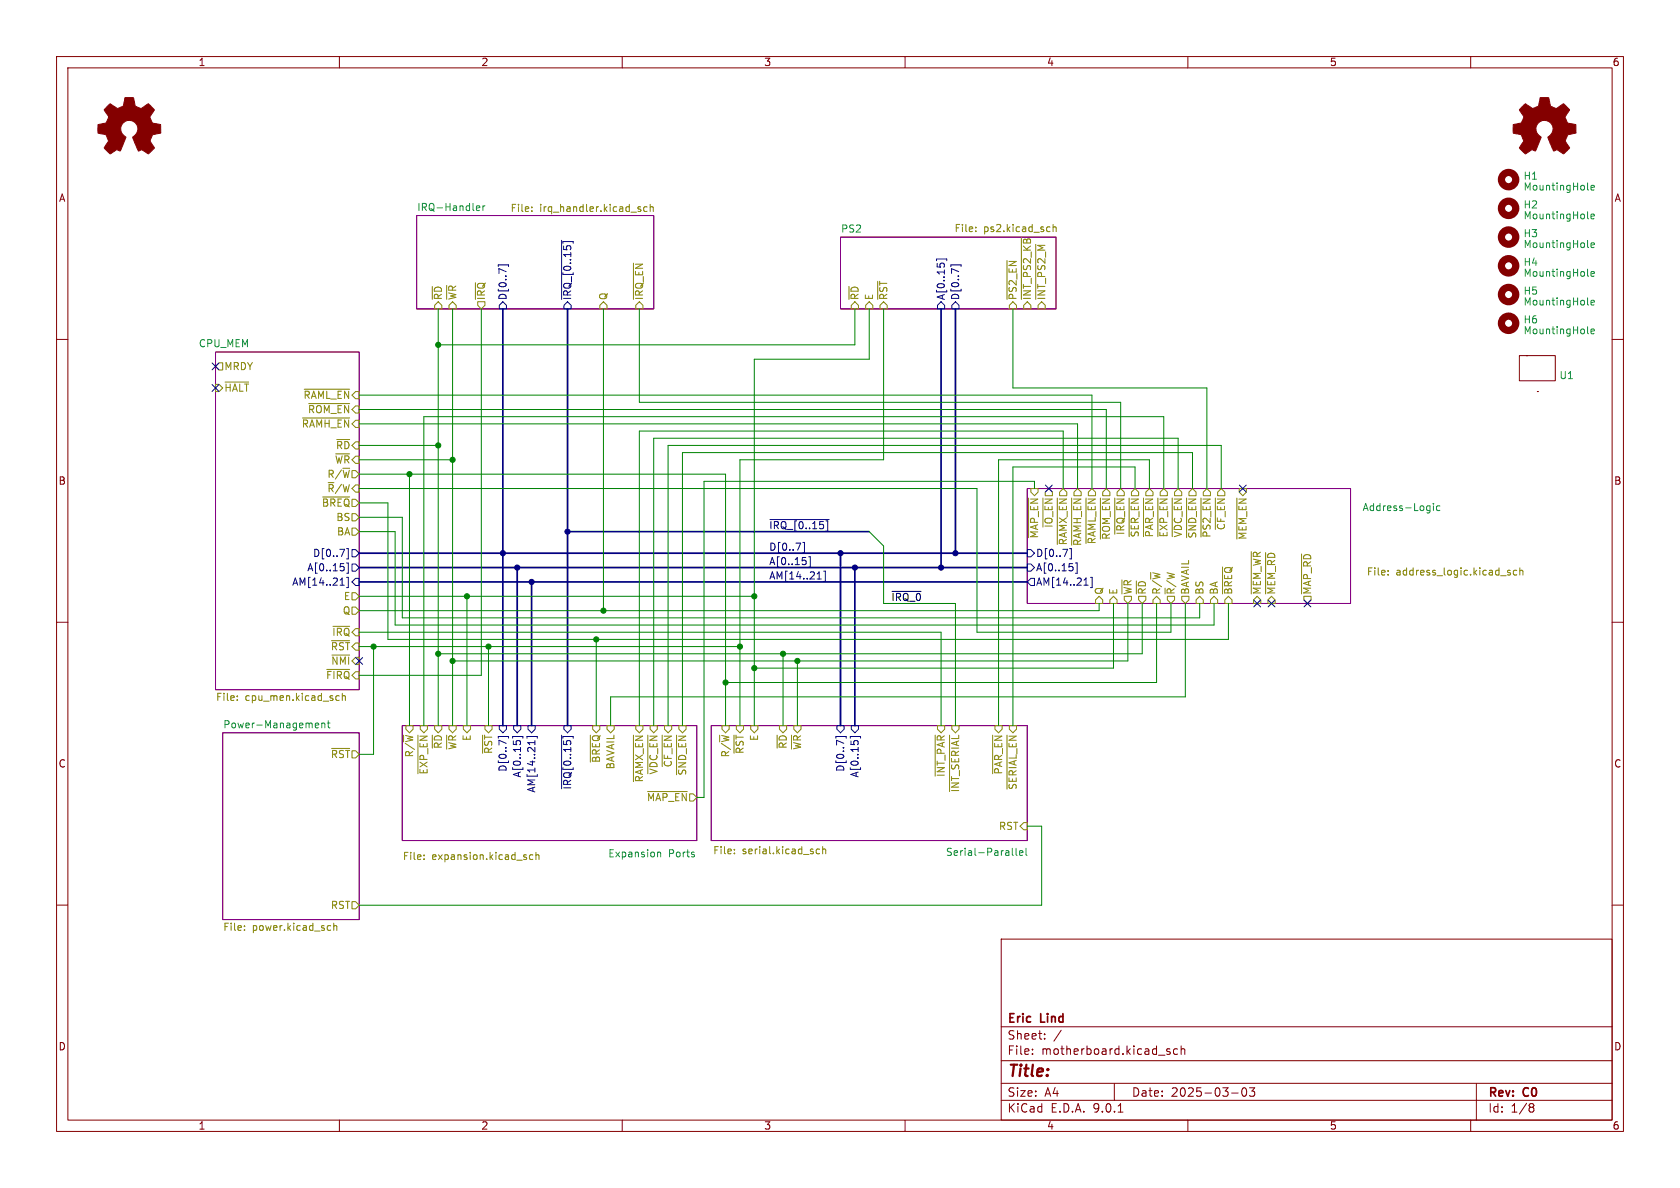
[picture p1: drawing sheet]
<svg xmlns="http://www.w3.org/2000/svg" width="297mm" height="210mm" viewBox="0 0 297 210" stroke-linecap="round" stroke-linejoin="round" font-family="sans-serif">
<g fill="none" stroke="#840000" stroke-width=".18">
<path d="M10 10h277v190h-277zM12 12h273v186h-273zM60 10v2M110 10v2M160 10v2M210 10v2M260 10v2M10 60h2M268.6 62.9h6.4v4.4h-6.4zM269.9 62.9h.1M271.8 69.2h.1M285 60h2"/>
<path d="M10 110h2M285 110h2M10 160h2M177 166h108v32h-108zM285 160h2M60 198v2M110 198v2M160 198v2M177 194.5h108M177 191.5h108M177 187.5h108M177 181.5h108"/>
<path d="M182.5 186.3v.1M182.5 185.5v.1M184.7 183.6v.1M184.7 182.8v.1M187.6 182.1l-1.3 2M197 191.5v3M197.7 196.6h.8M206.3 185.8l.5 .2 .1 .1-.1 .2-.4 .1M206.3 185.5h.5M208.2 185.5l-.5-.1-.2 .3v.4l.1 .2h.6M208.8 185.5l.2-.1 .4 .1 .1 .9M208.8 184.9v1.5"/>
<path d="M210 198v2M217.7 193.2h1.2M219.7 192.4l.2-.1a.81 .81 0 0 1 .6 .6 .81 .81 0 0 1-.3 .8l-.2 .1a.81 .81 0 0 1-.3-1.4zM220.9 192.3h.9l-.5 .6 .4 .1v.7l-.2 .1h-.4l-.2-.1M260 198v2M261 191.5v6.5M270.6 195.1l.4 .1 .2 .2-.3 .3M270.6 195.7h.3M270.9 195.7l.2 .2 .1 .4-.2 .2-.4 .1"/>
</g>
<path d="M73.7 38.1h41.9v16.5h-41.9zM148.6 41.9h38.1v12.7h-38.1zM38.1 62.2h25.4v59.7h-25.4zM181.6 86.4h57.2v20.3h-57.2zM39.4 129.5h24.1v33.1h-24.1zM71.1 128.3h52.1v20.3h-52.1zM125.7 128.3h55.9v20.3h-55.9z" fill="none" stroke="#840084" stroke-width=".18"/>
<g fill="none" stroke="#000084" stroke-width=".18">
<path d="M88.1 47.1v-.3h1.8v.3M88.9 53.3l.6 .7v.6h-1.2v-.6zM99.3 42.5v10.4M100.3 53.3l.7 .7v.6h-1.3v-.6zM165.6 46.1v-.3h1.8v.3M166.3 46.6h.5M166.4 53.3l.6 .7v.6h-1.3v-.6zM168.1 46.8h1.8v.3M168.9 53.3l.6 .7v.6h-1.2v-.6zM37.5 64.2l1.2 1.2M37.5 68l1.2 1.2M38.7 64.2l-1.2 1.2"/>
<path d="M38.7 68l-1.2 1.2M61.3 97h.3v1.8h-.3M61.3 99.5h.3v1.8h-.3M62.2 99.7h.7l.6 .6-.6 .7h-.7zM62.2 97.2h.7l.6 .6-.6 .6h-.7zM136.1 91.8h10.5M141.9 95.9h.3v1.8h-.3M142.5 99.2v.5M142.9 98.4h.3v1.8h-.3M181.6 97.2h.6l.7 .6-.7 .6h-.6zM181.6 99.7h.6l.7 .6-.7 .7h-.6zM189.4 97v1.8h-.3"/>
<path d="M190.1 99.5h.3v1.8h-.3M60.1 103.4h.8M60.8 100.2v.6M61.3 102.1h.3v1.8h-.3M62.2 102.9l.7-.7h.6v1.3h-.6zM144.5 102.4h.7M145.6 101h.3v1.8h-.3M182.2 102.2h.7v1.3h-.7l-.6-.6zM189.6 100.2v.6M191.6 103.4h.8M192.8 102.1h.3v1.8h-.3M221.6 106.1l1.3 1.2"/>
<path d="M222.9 106.1l-1.3 1.2M224.2 106.1l1.2 1.2M225.4 106.1l-1.2 1.2M230.5 106.1l1.2 1.2M231.7 106.1l-1.2 1.2M88.1 130.2h1.8v.3M88.3 128.3h1.2v.6l-.6 .6-.6-.6zM90.6 130.5v-.3h1.8v.3M90.8 128.3h1.3v.6l-.7 .6-.6-.6zM91.4 131h.5M93.2 130.5v-.3h1.8v.3M93.3 128.3h1.3v.6l-.6 .6-.7-.6z"/>
<path d="M94.6 130.9v.7M99.3 130v9.4M99.7 128.3h1.3v.6l-.7 .6-.6-.6zM147.8 130.5v-.3h1.8v.3M148 128.3h1.2v.6l-.6 .6-.6-.6zM150.3 130.5v-.3h1.8v.3M150.5 128.3h1.3v.6l-.7 .6-.6-.6zM151 131h.6"/>
</g>
<g fill="none" stroke="#848400" stroke-width=".18">
<path d="M94 37.3v.1M94 36.6v.1M112.9 37h.4v.2l-.2 .2h-.2M112.9 36.5l.4 .1M114.4 36.6l-.4-.1-.2 .3 .1 .5h.5M114.9 36.7l.2-.2 .3 .1 .1 .8M114.9 36.1v1.3M186.2 39.7v1.2M76.4 50.6v2.3M77.5 53.3l.6 .7v.6h-1.3v-.6zM80 53.3l.6 .7v.6h-1.2v-.6zM84 50v2.9"/>
<path d="M84.5 53.3h1.2v.7l-.6 .6-.6-.6zM106 54l.7-.7 .6 .7v.6h-1.3zM112 46.5v6.4M113 53.3l.7 .7v.6h-1.3v-.6zM150.1 50.6v2.3M151.1 53.3l.7 .7v.6h-1.3v-.6zM153.7 53.3l.6 .7v.6h-1.3v-.6zM155.2 49.7v3.2M156.2 53.3l.6 .7v.6h-1.2v-.6zM172.5 40.8v.1M172.5 40.2v.1M178 46v6.9"/>
<path d="M179.1 53.3l.6 .7v.6h-1.3v-.6zM180.6 42.1v10.8M181 54l.6-.7 .6 .7v.6h-1.2zM183.1 43.2v9.7M183.5 54l.6-.7 .7 .7v.6h-1.3zM185.5 40.1l.1 .1M186.2 40.2l.2-.1 .3 .1v.7M38.1 67.9h.6l.7 .7-.7 .6h-.6zM38.7 64.1h.7v1.3h-.7l-.6-.6zM39.8 67.5h4.1M53.5 73.9h8.3M53.8 68.8h8"/>
<path d="M54.6 71.3h7.2M59.5 77.7h2.3M57 87.9h4.8M62.2 93.3h.7l.6 .7-.6 .6h-.7zM62.2 90.8h.7l.6 .6-.6 .7h-.7zM181.8 88v7.1M184.4 88v5.2M186.9 88v8.3M189.5 88v8.4M192 88v8.1M194.5 88v7.3M197.1 88v6.4"/>
<path d="M199.6 88v6.9M202.2 88v6.9M204.7 88v6.9M207.2 88v6.9M209.8 88v7.1M212.3 88v6.9M214.9 88v5.6M218.7 88v7.3M221.2 97.5v7.5M223.7 97.7v7.3M230.1 97.9v7.1M57.8 118.3h4"/>
<path d="M58.6 113.3h3.2M58.7 115.8h3.1M58.9 110.7h2.9M62.2 104.8h.7l.6 .6-.6 .6h-.7zM62.2 107.3h.7l.6 .7-.6 .6h-.7zM194.3 105.4l.6 .6v.7h-1.2v-.7zM196.8 105.4l.7 .6v.7h-1.3v-.7zM198.3 102.5v2.5M198.8 105.4h1.2v.6l-.6 .7-.6-.7zM201.3 105.4h1.3v.6l-.7 .7-.6-.7zM204.5 105.4l.6 .6v.7h-1.3v-.7zM206.4 105.4h1.2v.6l-.6 .7-.6-.7z"/>
<path d="M208.9 105.4h1.3v.6l-.7 .7-.6-.7zM212.1 105.4l.6 .6v.7h-1.2v-.7zM214.6 105.4l.7 .6v.7h-1.3v-.7zM216.1 100.2v4.8M217.2 105.4l.6 .6v.7h-1.3v-.7zM221.6 106l.6-.6 .7 .6v.7h-1.3zM224.8 105.4l.6 .6v.7h-1.2v-.7zM230.5 105.4h1.3v.6l-.7 .7-.6-.7zM245.4 101.5v.2M245.4 100.9v.1M266.5 101l.6 .4-.2 .3-.4-.1M267 100.9l-.3-.1-.2 .2"/>
<path d="M268.1 100.9l-.3-.1-.3 .2 .2 .6h.4M268.7 100.9l.2-.1 .3 .1v.8M268.7 100.4v1.3M41.9 123.7v.1M41.9 123v.2M58.6 132.3h3.2M59.4 123.7l.2 .1h.4M60 123h-.4l-.2 .1M60.5 123.1l.2-.1h.3l.1 .8M60.5 122.6v1.2M73.9 130v6.8M81.9 128.3h1.3v.6l-.7 .6-.6-.6z"/>
<path d="M85.3 130v3.2M104.4 130v4.7M107.3 128.3h1.3v.6l-.7 .6-.6-.6zM112 130v8.2M114.5 139.9h7M114.5 130v6.8M117.1 130v5.5M119.6 130v7M129.8 130v3.2M132.7 128.3h1.3v.6l-.7 .6-.6-.6zM137.4 130v2.2M165.3 130v7.2"/>
<path d="M167.9 130v9.9M175.5 130v6.8M178 130v9.5M62.2 159.4h.7l.6 .6-.6 .7h-.7zM75 151.8v.1M75 151.2v.1M94.2 151.2l-.4-.1-.2 .2 .1 .6h.5M94.7 151.2l.2-.1 .3 .1 .1 .7M94.7 150.7v1.2M129.8 150.8v.1M129.8 150.1v.2M144.3 150.7l.2 .2h.4"/>
<path d="M144.9 150.1h-.4l-.2 .2M145.4 150.2l.2-.1h.3l.1 .8M145.4 149.7v1.2M181 145.4h.6v1.3h-.6l-.7-.6zM43.2 164.3v.2M43.2 163.7v.1M58.1 163.6l.4 .1M58.5 164.4l-.4 .1M59 163.7l.2-.1 .3 .1v.8M59 163.2v1.3"/>
</g>
<g fill="none" stroke="#008484" stroke-width=".18">
<path d="M84.2 36.8l.6-.1v-.3h-.4l-.2 .2 .1 .6h.5M85.4 36.4v.8M85.7 36.4l-.3 .2M280.7 33.4l.1 .2M280.7 38.5l.1 .2M281.3 33.2l.6-.1-.1-.3h-.4l-.1 .1v.6h.5M281.3 38.3l.6-.2-.1-.2-.4-.1-.1 .2v.6h.5M280.7 53.7l.1 .2M280.7 48.7l.1 .1M280.7 58.8l.1 .2M280.7 43.6l.1 .2M281.3 53.5l.6-.1-.1-.3h-.4l-.1 .2v.6h.5"/>
<path d="M281.3 43.3l.6-.1-.1-.2-.4-.1-.1 .2v.6h.5M281.3 48.4l.6-.1-.1-.2-.4-.1-.1 .2v.6h.5M281.3 58.6l.6-.1-.1-.3h-.4l-.1 .1v.6h.5M252.7 89.4l.1 .1M252.8 89.4v1l-.1 .2M252.8 90.2l-.1 .1M253.4 89v.1M253.4 89.4v.9M254.6 89.5l-.4-.1-.2 .3 .1 .5h.5M55.8 128.6h.5M55.8 127.9l.4-.1 .1 .3-.6 .1M56.9 127.9l.2-.1 .3 .1v.8"/>
<path d="M56.9 127.8v.9M57.9 127.8h.4M58 127.4v1.1l.3 .2M116.3 150.6v.9M116.3 150.7l.1-.1 .3 .1 .1 .8M179 150v1l.1 .2M179.6 150v1l.2 .2M180.2 150.8l.6-.1v-.3h-.4l-.2 .2 .1 .6h.5M181.4 150v1l.2 .2"/>
</g>
<g fill="none" stroke="#840000" stroke-width="1.3">
<circle cx="266.7" cy="36.8" r="1.27"/>
<circle cx="266.7" cy="31.7" r="1.27"/>
<circle cx="266.7" cy="52.1" r="1.27"/>
<circle cx="266.7" cy="47" r="1.27"/>
<circle cx="266.7" cy="57.1" r="1.27"/>
<circle cx="266.7" cy="41.9" r="1.27"/>
</g>
<g fill="#840000" stroke="#840000" stroke-width=".18">
<path d="M18.9 18.8l.6-.5 .9 .6a.62 .62 0 0 0 1 0l.2-.1a1.62 1.62 0 0 0 .4-1.3l.1-.3 1.5 .1 .2 .7a.74 .74 0 0 0 .6 1l.5 .2 1.3-.9 1.1 1.1-.4 .7a.75 .75 0 0 0-.2 1.2l.2 .4 1.5 .3v1.5l-1.4 .3-.1 .1a1.23 1.23 0 0 0-.3 1.2l.7 1-.1 .2-1 .9-.8-.5a.54 .54 0 0 0-.9 0l-1-2.4a2.33 2.33 0 0 0 .8-1.9 1.54 1.54 0 0 0-2.5-.7 1.54 1.54 0 0 0 .5 2.6l-1.1 2.4a.69 .69 0 0 0-1.1 .1l-.6 .4-1.1-1.1 .8-1.2-.2-.5a.71 .71 0 0 0-.9-.7l-.8-.2v-1.5l.5-.1a1.11 1.11 0 0 0 1.2-.7 .72 .72 0 0 0-.2-1.2l-.4-.6z"/>
<path d="M269.1 18.8l.6-.5 .9 .6a.62 .62 0 0 0 1 0l.2-.1a1.62 1.62 0 0 0 .4-1.3l.1-.3 1.5 .1 .2 .7a.74 .74 0 0 0 .6 1l.5 .2 1.3-.9 1.1 1.1-.4 .7a.75 .75 0 0 0-.2 1.2l.2 .4 1.5 .3v1.5l-1.4 .3-.1 .1a1.23 1.23 0 0 0-.3 1.2l.7 1-.1 .2-1 .9-.8-.5a.54 .54 0 0 0-.9 0l-1-2.4a2.33 2.33 0 0 0 .8-1.9 1.54 1.54 0 0 0-2.5-.7 1.54 1.54 0 0 0 .5 2.6l-1.1 2.4a.69 .69 0 0 0-1.1 .1l-.6 .4-1.1-1.1 .8-1.2-.2-.5a.71 .71 0 0 0-1-.7l-.7-.2v-1.5l.5-.1a1.11 1.11 0 0 0 1.2-.7 .72 .72 0 0 0-.2-1.2l-.4-.6z"/>
</g>
<path d="M157.7 104.5h5.1" fill="none" stroke="#000" stroke-width=".18"/>
<path d="M88.9 54.6v73.7M100.3 54.6v73.7M166.4 54.6v45.7M168.9 54.6v43.2M63.5 97.8h118.1M100.3 94h53.4M148.6 97.8v30.5M63.5 100.3h118.1M63.5 102.9h118.1M91.4 100.3v28M94 102.9v25.4M151.1 100.3v28" fill="none" stroke="#000084" stroke-width=".3"/>
<g fill="none" stroke="#008400" stroke-width=".18">
<path d="M77.5 54.6v73.7M80 54.6v73.7M85.1 54.6v64.8h-21.6M106.7 54.6v53.4M113 54.6v16.5h85.1v15.3M151.1 54.6v6.4h-73.6M153.7 54.6v8.9h-20.4v64.8M156.2 54.6v26.7h-25.4v47M179.1 54.6v14h34.3v17.8M63.5 78.7h14M63.5 74.9h127v11.5M63.5 72.4h132.1v14"/>
<path d="M63.5 69.9h129.5v16.5M63.5 86.4h109.2v25.4h34.3v-5.1M63.5 81.3h16.5M63.5 83.8h64.8v44.5M63.5 94h6.3v16.5h144.8v-3.8M63.5 88.9h5.1v24.1h148.6v-6.3M63.5 91.4h7.6v17.8h141v-2.5M72.4 83.8v44.5M153.7 94l2.5 2.5v10.2h12.7v21.6M182.9 86.4v-1.3h-58.4v55.9h-1.3M188 86.4v-10.2h-75v52.1M200.7 86.4v-3.8h-21.6v45.7"/>
<path d="M203.2 86.4v-5.1h-26.7v47M205.7 86.4v-12.7h-130.8v54.6M208.3 86.4v-8.9h-92.7v50.8M210.8 86.4v-6.4h-90.2v48.3M215.9 86.4v-7.7h-97.8v49.6M63.5 111.8h102.9v16.5M63.5 105.4h69.8M63.5 114.3h67.3M66 114.3v19.1h-2.5M82.5 105.4v22.9M86.4 114.3v14M105.4 113v15.3"/>
<path d="M138.4 115.6v12.7M141 116.8v11.5M194.3 106.7v1.3h-130.8M196.8 106.7v11.4h-63.5M199.4 106.7v10.1h-119.4M201.9 106.7v8.9h-124.4M204.5 106.7v14h-76.2M209.5 106.7v16.5h-101.6v5.1M181.6 146.1h2.5v13.9h-120.6"/>
</g>
<g fill="#008400" stroke="#008400" stroke-width=".18">
<circle cx="77.5" cy="78.7" r=".46"/>
<circle cx="80" cy="81.3" r=".46"/>
<circle cx="72.4" cy="83.8" r=".46"/>
<circle cx="77.5" cy="61" r=".46"/>
<circle cx="82.5" cy="105.4" r=".46"/>
<circle cx="66" cy="114.3" r=".46"/>
<circle cx="128.3" cy="120.7" r=".46"/>
<circle cx="138.4" cy="115.6" r=".46"/>
<circle cx="133.3" cy="105.4" r=".46"/>
<circle cx="130.8" cy="114.3" r=".46"/>
<circle cx="133.3" cy="118.1" r=".46"/>
<circle cx="141" cy="116.8" r=".46"/>
<circle cx="106.7" cy="108" r=".46"/>
<circle cx="77.5" cy="115.6" r=".46"/>
<circle cx="80" cy="116.8" r=".46"/>
<circle cx="86.4" cy="114.3" r=".46"/>
<circle cx="105.4" cy="113" r=".46"/>
</g>
<g fill="#000084" stroke="#000084" stroke-width=".18">
<circle cx="94" cy="102.9" r=".46"/>
<circle cx="88.9" cy="97.8" r=".46"/>
<circle cx="91.4" cy="100.3" r=".46"/>
<circle cx="100.3" cy="94" r=".46"/>
<circle cx="166.4" cy="100.3" r=".46"/>
<circle cx="151.1" cy="100.3" r=".46"/>
<circle cx="148.6" cy="97.8" r=".46"/>
<circle cx="168.9" cy="97.8" r=".46"/>
</g>
<text font-size="2.8" fill="#840000" x="178" y="190.9">Title:</text>
<g font-size="2.1" fill="#840000">
<text x="178" y="184">Sheet:</text>
<text x="178" y="181.2">Eric</text>
<text x="184" y="181.2">Lind</text>
<text x="178" y="186.7">File:</text>
<text x="184.1" y="186.7">motherboard.kicad_sch</text>
<text x="178" y="196.9">KiCad</text>
<text x="178" y="194.1">Size:</text>
<text x="184.7" y="194.1">A4</text>
<text x="185.7" y="196.9">E.D.A.</text>
<text x="193.3" y="196.9">9.0.1</text>
<text x="200" y="194.1">Date:</text>
<text x="207" y="194.1">2025-03-03</text>
<text x="263" y="194.3">Rev:</text>
<text x="263" y="196.9">Id:</text>
<text x="267.1" y="196.9">1/8</text>
<text x="269.4" y="194.3">C0</text>
</g>
<g font-size="1.8" fill="#840000">
<text x="35" y="11.9">1</text>
<text x="85" y="11.9">2</text>
<text x="135" y="11.9">3</text>
<text x="185" y="11.9">4</text>
<text x="235" y="11.9">5</text>
<text x="285" y="11.9">6</text>
<text x="10.3" y="35.9">A</text>
<text x="285.3" y="35.9">A</text>
<text x="10.3" y="85.9">B</text>
<text x="285.3" y="85.9">B</text>
<text x="10.3" y="135.9">C</text>
<text x="285.3" y="135.9">C</text>
<text x="10.3" y="185.9">D</text>
<text x="285.3" y="185.9">D</text>
<text x="35" y="199.9">1</text>
<text x="85" y="199.9">2</text>
<text x="135" y="199.9">3</text>
<text x="185" y="199.9">4</text>
<text x="235" y="199.9">5</text>
<text x="285" y="199.9">6</text>
</g>
<g font-size="1.8" fill="#008484">
<text x="269.2" y="32">H1</text>
<text x="269.2" y="33.9">MountingHole</text>
<text x="73.7" y="37.4">IRQ-Handler</text>
<text x="148.6" y="41.2">PS2</text>
<text x="269.2" y="37">H2</text>
<text x="269.2" y="39">MountingHole</text>
<text x="269.2" y="47.2">H4</text>
<text x="269.2" y="42.1">H3</text>
<text x="269.2" y="44.1">MountingHole</text>
<text x="269.2" y="52.3">H5</text>
<text x="269.2" y="49.1">MountingHole</text>
<text x="269.2" y="54.2">MountingHole</text>
<text x="269.2" y="57.4">H6</text>
<text x="269.2" y="59.3">MountingHole</text>
<text x="35.1" y="61.5">CPU_MEM</text>
<text x="275.6" y="67.2">U1</text>
<text x="240.8" y="90.4">Address-Logic</text>
<text x="39.4" y="128.8">Power-Management</text>
<text x="107.4" y="151.6">Expansion</text>
<text x="118.2" y="151.6">Ports</text>
<text x="167.1" y="151.4">Serial-Parallel</text>
</g>
<g font-size="1.8" fill="#848400">
<text x="90.2" y="37.8">File:</text>
<text x="95.4" y="37.8">irq_handler.kicad_sch</text>
<text x="168.7" y="41.4">File:</text>
<text x="173.9" y="41.4">ps2.kicad_sch</text>
<text x="78.3" y="53.1" transform="rotate(-90 78.3 53.1)">~{RD}</text>
<text x="80.9" y="53.1" transform="rotate(-90 80.9 53.1)">~{WR}</text>
<text x="86" y="53.1" transform="rotate(-90 86 53.1)">~{IRQ}</text>
<text x="107.5" y="53.1" transform="rotate(-90 107.5 53.1)">Q</text>
<text x="113.9" y="53.1" transform="rotate(-90 113.9 53.1)">~{IRQ_EN}</text>
<text x="152" y="53.1" transform="rotate(-90 152 53.1)">~{RD}</text>
<text x="154.5" y="53.1" transform="rotate(-90 154.5 53.1)">E</text>
<text x="157.1" y="53.1" transform="rotate(-90 157.1 53.1)">~{RST}</text>
<text x="179.9" y="53.1" transform="rotate(-90 179.9 53.1)">~{PS2_EN}</text>
<text x="182.5" y="53.1" transform="rotate(-90 182.5 53.1)">~{INT_PS2_KB}</text>
<text x="185" y="53.1" transform="rotate(-90 185 53.1)">~{INT_PS2_M}</text>
<text x="39.6" y="65.6">MRDY</text>
<text x="39.6" y="69.4">~{HALT}</text>
<text x="53.6" y="70.7">~{RAML_EN}</text>
<text x="53.2" y="75.8">~{RAMH_EN}</text>
<text x="54.3" y="73.3">~{ROM_EN}</text>
<text x="59.1" y="82.1">~{WR}</text>
<text x="59.3" y="79.6">~{RD}</text>
<text x="56.8" y="89.8">~{BREQ}</text>
<text x="57.8" y="84.7">R/~{W}</text>
<text x="57.8" y="87.2">~{R}/W</text>
<text x="59.4" y="92.3">BS</text>
<text x="59.5" y="94.8">BA</text>
<text x="183.7" y="95.3" transform="rotate(-90 183.7 95.3)">~{MAP_EN}</text>
<text x="196.4" y="95.5" transform="rotate(-90 196.4 95.5)">~{ROM_EN}</text>
<text x="199" y="94.7" transform="rotate(-90 199 94.7)">~{IRQ_EN}</text>
<text x="201.5" y="95.1" transform="rotate(-90 201.5 95.1)">~{SER_EN}</text>
<text x="204.1" y="95.1" transform="rotate(-90 204.1 95.1)">~{PAR_EN}</text>
<text x="206.6" y="95.1" transform="rotate(-90 206.6 95.1)">~{EXP_EN}</text>
<text x="209.1" y="95.1" transform="rotate(-90 209.1 95.1)">~{VDC_EN}</text>
<text x="211.7" y="95.3" transform="rotate(-90 211.7 95.3)">~{SND_EN}</text>
<text x="214.2" y="95.2" transform="rotate(-90 214.2 95.2)">~{PS2_EN}</text>
<text x="216.8" y="93.8" transform="rotate(-90 216.8 93.8)">~{CF_EN}</text>
<text x="188.8" y="96.5" transform="rotate(-90 188.8 96.5)">~{RAMX_EN}</text>
<text x="191.4" y="96.6" transform="rotate(-90 191.4 96.6)">~{RAMH_EN}</text>
<text x="193.9" y="96.3" transform="rotate(-90 193.9 96.3)">~{RAML_EN}</text>
<text x="60.7" y="106.3">E</text>
<text x="195.2" y="105.2" transform="rotate(-90 195.2 105.2)">Q</text>
<text x="197.7" y="105.2" transform="rotate(-90 197.7 105.2)">E</text>
<text x="200.3" y="105.2" transform="rotate(-90 200.3 105.2)">~{WR}</text>
<text x="202.8" y="105.2" transform="rotate(-90 202.8 105.2)">~{RD}</text>
<text x="205.3" y="105.2" transform="rotate(-90 205.3 105.2)">R/~{W}</text>
<text x="207.9" y="105.2" transform="rotate(-90 207.9 105.2)">~{R}/W</text>
<text x="210.4" y="105.2" transform="rotate(-90 210.4 105.2)">BAVAIL</text>
<text x="213" y="105.2" transform="rotate(-90 213 105.2)">BS</text>
<text x="215.5" y="105.2" transform="rotate(-90 215.5 105.2)">BA</text>
<text x="218" y="105.2" transform="rotate(-90 218 105.2)">~{BREQ}</text>
<text x="223.1" y="105.2" transform="rotate(-90 223.1 105.2)">~{MEM_WR}</text>
<text x="225.7" y="105.2" transform="rotate(-90 225.7 105.2)">~{MEM_RD}</text>
<text x="232" y="105.2" transform="rotate(-90 232 105.2)">~{MAP_RD}</text>
<text x="241.6" y="102.1">File:</text>
<text x="246.8" y="102.1">address_logic.kicad_sch</text>
<text x="58.6" y="112.6">~{IRQ}</text>
<text x="60.5" y="108.8">Q</text>
<text x="58.4" y="115.2">~{RST}</text>
<text x="38.1" y="124.2">File:</text>
<text x="43.3" y="124.2">cpu_men.kicad_sch</text>
<text x="57.5" y="120.2">~{FIRQ}</text>
<text x="83.4" y="131.1" transform="rotate(-90 83.4 131.1)">E</text>
<text x="134.2" y="131.1" transform="rotate(-90 134.2 131.1)">E</text>
<text x="58.4" y="134.2">~{RST}</text>
<text x="73.3" y="134" transform="rotate(-90 73.3 134)">R/~{W}</text>
<text x="75.8" y="137" transform="rotate(-90 75.8 137)">~{EXP_EN}</text>
<text x="78.3" y="132.5" transform="rotate(-90 78.3 132.5)">~{RD}</text>
<text x="80.9" y="132.7" transform="rotate(-90 80.9 132.7)">~{WR}</text>
<text x="106.3" y="135" transform="rotate(-90 106.3 135)">~{BREQ}</text>
<text x="108.8" y="136.1" transform="rotate(-90 108.8 136.1)">BAVAIL</text>
<text x="116.4" y="137" transform="rotate(-90 116.4 137)">~{VDC_EN}</text>
<text x="119" y="135.7" transform="rotate(-90 119 135.7)">~{CF_EN}</text>
<text x="121.5" y="137.2" transform="rotate(-90 121.5 137.2)">~{SND_EN}</text>
<text x="129.1" y="134" transform="rotate(-90 129.1 134)">R/~{W}</text>
<text x="131.7" y="133.4" transform="rotate(-90 131.7 133.4)">~{RST}</text>
<text x="139.3" y="132.5" transform="rotate(-90 139.3 132.5)">~{RD}</text>
<text x="141.8" y="132.7" transform="rotate(-90 141.8 132.7)">~{WR}</text>
<text x="167.2" y="137.4" transform="rotate(-90 167.2 137.4)">~{INT_PAR}</text>
<text x="177.4" y="137" transform="rotate(-90 177.4 137)">~{PAR_EN}</text>
<text x="113.9" y="138.4" transform="rotate(-90 113.9 138.4)">~{RAMX_EN}</text>
<text x="114.3" y="141.8">~{MAP_EN}</text>
<text x="169.8" y="140.2" transform="rotate(-90 169.8 140.2)">~{INT_SERIAL}</text>
<text x="179.9" y="139.7" transform="rotate(-90 179.9 139.7)">~{SERIAL_EN}</text>
<text x="176.5" y="146.9">RST</text>
<text x="71.1" y="152.3">File:</text>
<text x="76.3" y="152.3">expansion.kicad_sch</text>
<text x="126" y="151.3">File:</text>
<text x="131.2" y="151.3">serial.kicad_sch</text>
<text x="58.4" y="160.9">RST</text>
<text x="39.4" y="164.9">File:</text>
<text x="44.6" y="164.9">power.kicad_sch</text>
</g>
<g font-size="1.8" fill="#000084">
<text x="89.8" y="53.1" transform="rotate(-90 89.8 53.1)">D[0..7]</text>
<text x="101.2" y="53.1" transform="rotate(-90 101.2 53.1)">~{IRQ_[0..15]}</text>
<text x="167.2" y="53.1" transform="rotate(-90 167.2 53.1)">A[0..15]</text>
<text x="169.8" y="53.1" transform="rotate(-90 169.8 53.1)">D[0..7]</text>
<text x="135.9" y="93.6">~{IRQ_[0..15]}</text>
<text x="186.3" y="93.4" transform="rotate(-90 186.3 93.4)">~{IO_EN}</text>
<text x="220.6" y="95.5" transform="rotate(-90 220.6 95.5)">~{MEM_EN}</text>
<text x="54.2" y="101.2">A[0..15]</text>
<text x="55.2" y="98.7">D[0..7]</text>
<text x="135.9" y="100">A[0..15]</text>
<text x="135.9" y="97.4">D[0..7]</text>
<text x="183.1" y="98.7">D[0..7]</text>
<text x="183.1" y="101.2">A[0..15]</text>
<text x="51.6" y="103.7">AM[14..21]</text>
<text x="135.9" y="102.5">AM[14..21]</text>
<text x="183.1" y="103.7">AM[14..21]</text>
<text x="58.4" y="117.7">~{NMI}</text>
<text x="87.2" y="133.4" transform="rotate(-90 87.2 133.4)">~{RST}</text>
<text x="89.8" y="136.5" transform="rotate(-90 89.8 136.5)">D[0..7]</text>
<text x="92.3" y="137.6" transform="rotate(-90 92.3 137.6)">A[0..15]</text>
<text x="149.5" y="136.5" transform="rotate(-90 149.5 136.5)">D[0..7]</text>
<text x="152" y="137.6" transform="rotate(-90 152 137.6)">A[0..15]</text>
<text x="94.8" y="140.2" transform="rotate(-90 94.8 140.2)">AM[14..21]</text>
<text x="101.2" y="139.7" transform="rotate(-90 101.2 139.7)">~{IRQ[0..15]}</text>
</g>
<text font-size="1.8" x="157.5" y="106.3">~{IRQ_0}</text>
</svg>
